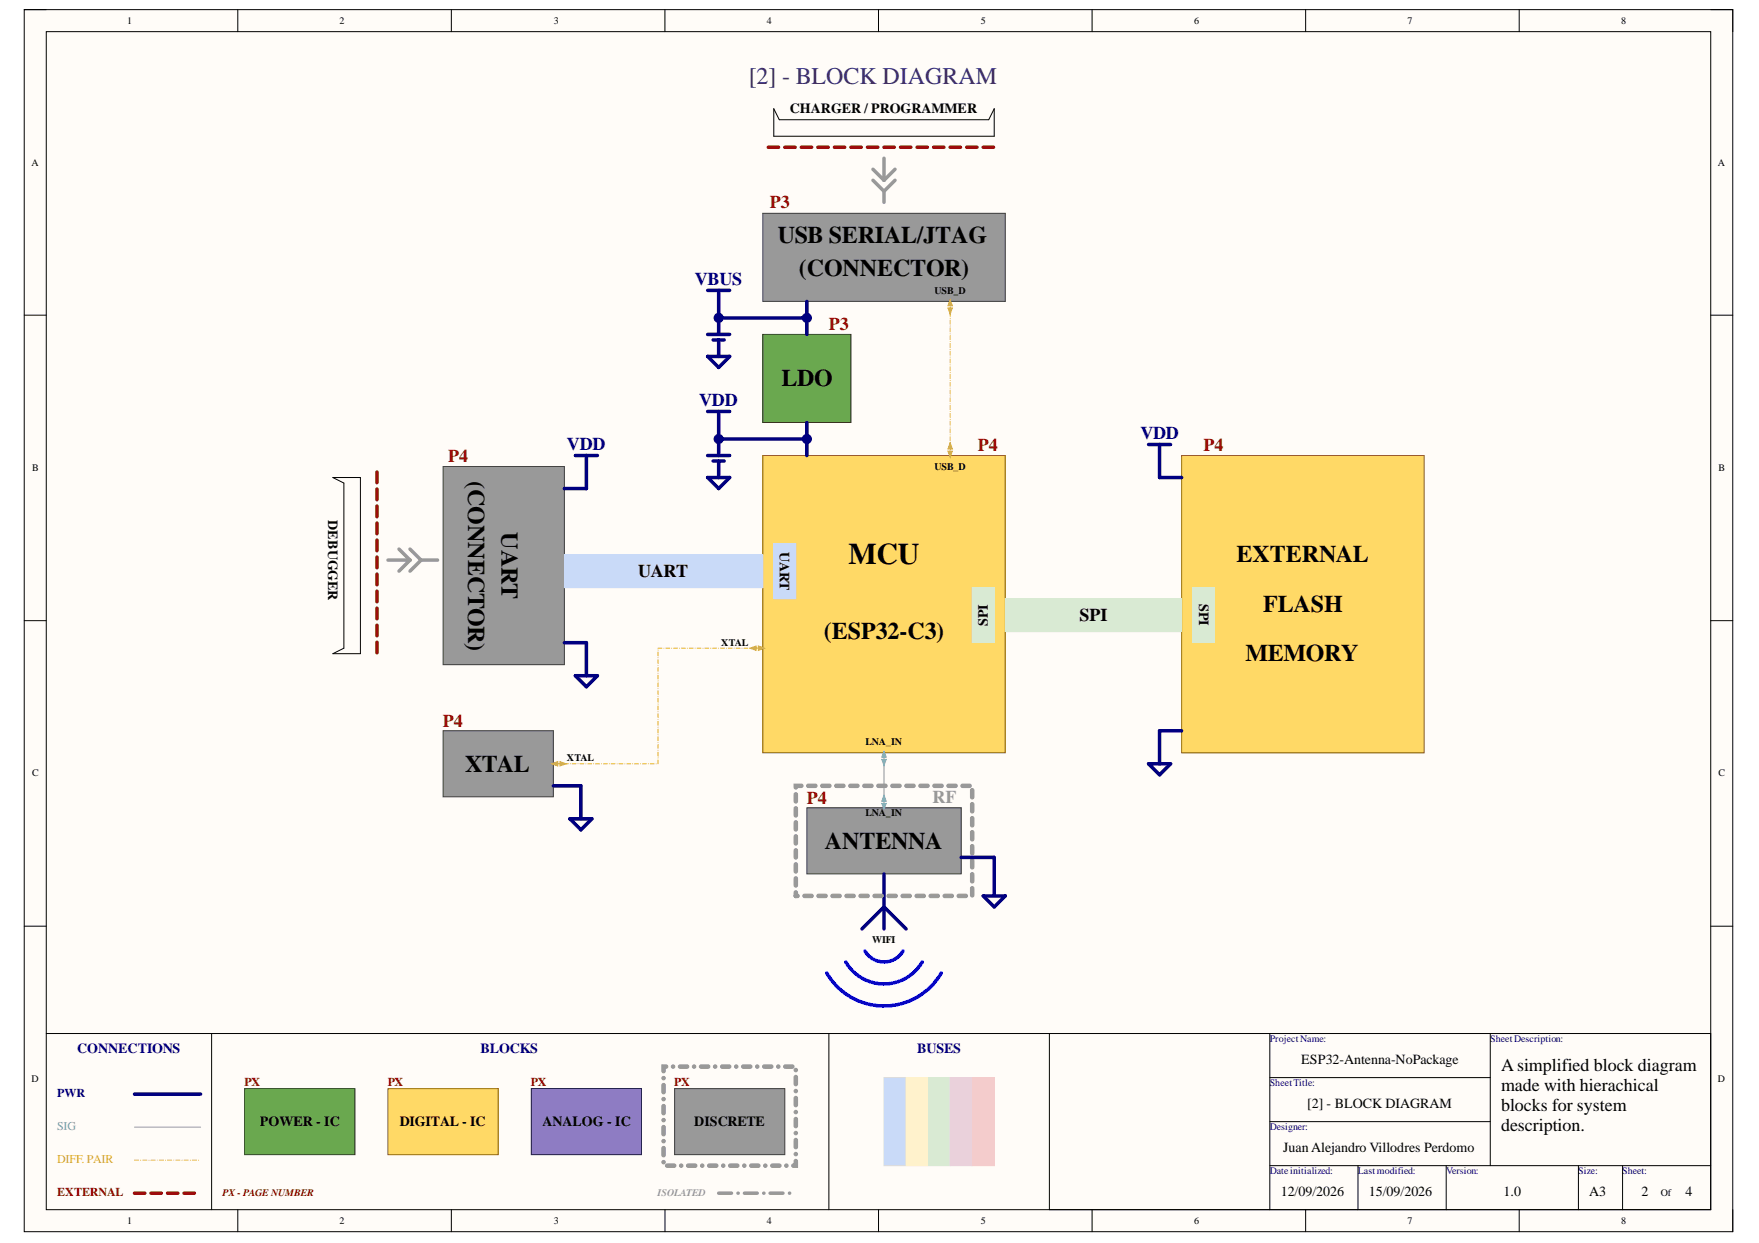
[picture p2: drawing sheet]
<svg xmlns="http://www.w3.org/2000/svg" width="297mm" height="210mm" viewBox="0 0 297 210" stroke-linecap="round" stroke-linejoin="round" font-family="sans-serif">
<path d="M4.1 1.6h288.5v206.4h-288.5z" fill-rule="evenodd" fill="#fffcf8"/>
<path d="M4.1 1.6h288.5v206.4h-288.5z" fill="none" stroke="#000" stroke-width=".17"/>
<path d="M7.8 5.3h281.1v199h-281.1z" fill-rule="evenodd" fill="#fffcf8"/>
<g fill="none" stroke="#000" stroke-width=".17">
<path d="M4.1 1.6h3.7M7.8 5.3h281.1v199h-281.1zM40.2 1.6v3.7M76.2 1.6v3.7M112.3 1.6v3.7M148.3 1.6v3.7M184.4 1.6v3.7M220.5 1.6v3.7M256.5 1.6v3.7M288.9 1.6h3.7v3.7M4.1 53.2h3.7M288.9 53.2h3.7"/>
<path d="M4.1 104.8h3.7M288.9 104.8h3.7M4.1 156.4h3.7M288.9 156.4h3.7M7.8 174.5h281.1v29.8h-111.7v-29.8M35.7 174.5v29.8M140 174.5v29.8M214.4 174.5v29.8M251.7 174.5v22.3M214.4 196.8h74.5M214.4 189.4h37.3M214.4 182h37.3"/>
<path d="M229.3 196.8v7.5M244.2 196.8v7.5M266.5 196.8v7.5M274 196.8v7.5M40.2 204.3v3.7M76.2 204.3v3.7M112.3 204.3v3.7M148.4 204.3v3.7M184.4 204.3v3.7M220.5 204.3v3.7M256.5 204.3v3.7M292.6 204.3v3.7"/>
</g>
<path d="M149.3 182h3.7v14.8h-3.7z" fill-rule="evenodd" fill="#c9daf8"/>
<path d="M149.3 182h3.7v14.8h-3.7z" fill="none" stroke="#d0e0e3" stroke-width=".17"/>
<path d="M153 182h3.7v14.8h-3.7z" fill-rule="evenodd" fill="#fff2cc"/>
<path d="M153 182h3.7v14.8h-3.7z" fill="none" stroke="#fff2cc" stroke-width=".17"/>
<path d="M156.7 182h3.7v14.8h-3.7z" fill-rule="evenodd" fill="#d9ead3"/>
<path d="M156.7 182h3.7v14.8h-3.7z" fill="none" stroke="#d9ead3" stroke-width=".17"/>
<path d="M160.4 182h3.8v14.8h-3.8z" fill-rule="evenodd" fill="#ead1dc"/>
<path d="M160.4 182h3.8v14.8h-3.8z" fill="none" stroke="#ead1dc" stroke-width=".17"/>
<path d="M164.2 182h3.7v14.8h-3.7z" fill-rule="evenodd" fill="#f4cccc"/>
<path d="M164.2 182h3.7v14.8h-3.7z" fill="none" stroke="#f4cccc" stroke-width=".17"/>
<path d="M65.5 183.8h18.6v11.2h-18.6z" fill-rule="evenodd" fill="#ffd966"/>
<path d="M65.5 183.8h18.6v11.2h-18.6z" fill="none" stroke="#7f6000" stroke-width=".17"/>
<path d="M89.7 183.8h18.6v11.2h-18.6z" fill-rule="evenodd" fill="#8e7cc3"/>
<path d="M89.7 183.8h18.6v11.2h-18.6z" fill="none" stroke="#20124d" stroke-width=".17"/>
<path d="M113.9 183.8h18.6v11.2h-18.6z" fill-rule="evenodd" fill="#999"/>
<path d="M113.9 183.8h18.6v11.2h-18.6z" fill="none" stroke="#434343" stroke-width=".17"/>
<path d="M22.7 184.8h11.2" fill="none" stroke="#000080" stroke-width=".59"/>
<path d="M22.7 190.3h11.2" fill="none" stroke="#76a5af" stroke-width=".17"/>
<path d="M22.7 201.5h1.8M25.5 201.5h1.7M28.3 201.5h1.7M31.1 201.5h1.7" fill="none" stroke="#980000" stroke-width=".59"/>
<path d="M41.3 183.8h18.6v11.2h-18.6z" fill-rule="evenodd" fill="#6aa84f"/>
<path d="M41.3 183.8h18.6v11.2h-18.6z" fill="none" stroke="#274e13" stroke-width=".17"/>
<g fill="none" stroke="#e69138" stroke-width=".17">
<path d="M22.7 195.9h.7M23.8 195.9h.1M24.1 195.9h.7M25.2 195.9h.1M25.5 195.9h.7M26.5 195.9h.1M26.9 195.9h.7M27.9 195.9h.1M28.3 195.9h.7M29.3 195.9h.1M29.7 195.9h.7M30.7 195.9h.1"/>
<path d="M31.1 195.9h.7M32.1 195.9h.1M32.5 195.9h.7M33.5 195.9h.1"/>
</g>
<path d="M111.8 196.3a.3 .3 0 0 1 .6 0 .3 .3 0 0 1-.6 0zM111.9 193.6a.3 .3 0 0 1 .5 .3v1.2a.3 .3 0 0 1-.3 .3 .3 .3 0 0 1-.3-.3v-1.2zM111.8 192.7a.3 .3 0 0 1 .6 0 .3 .3 0 0 1-.6 0zM111.8 190.2a.3 .3 0 0 1 .3-.1 .3 .3 0 0 1 .3 .2v1.2a.3 .3 0 0 1-.3 .3 .3 .3 0 0 1-.3-.3zM111.8 189.2a.3 .3 0 0 1 .6 0 .3 .3 0 0 1-.6 0zM111.8 186.6a.3 .3 0 0 1 .3-.1 .3 .3 0 0 1 .3 .3v1.2a.3 .3 0 0 1-.3 .3 .3 .3 0 0 1-.3-.3zM111.8 185.6a.3 .3 0 0 1 .6 0 .3 .3 0 0 1-.6 0zM111.8 183.1a.3 .3 0 0 1 .3-.1 .3 .3 0 0 1 .3 .2v1.2a.3 .3 0 0 1-.3 .3 .3 .3 0 0 1-.3-.3zM111.8 182.1a.3 .3 0 0 1 .6 0 .3 .3 0 0 1-.6 0zM111.8 179.8h.7a.3 .3 0 0 1 .3 .3 .3 .3 0 0 1-.3 .3h-.4l.3-.3v.8a.3 .3 0 0 1-.3 .3 .3 .3 0 0 1-.3-.3zM113.4 180.1a.3 .3 0 0 1 .6 0 .3 .3 0 0 1-.6 0zM114.6 180l.2-.2h1.2a.3 .3 0 0 1 .3 .3 .3 .3 0 0 1-.3 .3h-1.2a.3 .3 0 0 1-.2-.4zM116.9 180.1a.3 .3 0 0 1 .6 0 .3 .3 0 0 1-.6 0zM118.1 180l.3-.2h1.2a.3 .3 0 0 1 .3 .3 .3 .3 0 0 1-.3 .3h-1.2a.3 .3 0 0 1-.3-.4zM120.5 180.1a.3 .3 0 0 1 .6 0 .3 .3 0 0 1-.6 0zM121.7 180l.3-.2h1.1a.3 .3 0 0 1 .3 .3 .3 .3 0 0 1-.3 .3h-1.1a.3 .3 0 0 1-.3-.4zM124 180.1a.3 .3 0 0 1 .6 0 .3 .3 0 0 1-.6 0zM125.3 180l.2-.2h1.2a.3 .3 0 0 1 .3 .3 .3 .3 0 0 1-.3 .3h-1.2a.3 .3 0 0 1-.2-.4zM127.6 180.1a.3 .3 0 0 1 .6 0 .3 .3 0 0 1-.6 0zM128.8 180l.3-.2h1.1a.3 .3 0 0 1 .3 .3 .3 .3 0 0 1-.3 .3h-1.1a.3 .3 0 0 1-.3-.4zM131.1 180.1a.3 .3 0 0 1 .6 0 .3 .3 0 0 1-.6 0zM132.4 180l.2-.2h1.2a.3 .3 0 0 1 .3 .3 .3 .3 0 0 1-.3 .3h-1.2a.3 .3 0 0 1-.2-.4zM134.1 180.7a.3 .3 0 0 1 .6 0 .3 .3 0 0 1-.6 0zM134.1 181.7a.29 .29 0 0 1 .4-.1 .29 .29 0 0 1 .2 .3v1.2a.3 .3 0 0 1-.3 .3 .3 .3 0 0 1-.3-.3zM134.1 184.2a.3 .3 0 0 1 .6 0 .3 .3 0 0 1-.6 0zM134.1 185.3a.29 .29 0 0 1 .4-.2 .29 .29 0 0 1 .2 .3v1.2a.3 .3 0 0 1-.3 .3 .3 .3 0 0 1-.3-.3zM134.1 187.8a.3 .3 0 0 1 .6 0 .3 .3 0 0 1-.6 0zM134.1 188.8a.29 .29 0 0 1 .4-.1 .29 .29 0 0 1 .2 .3v1.2a.3 .3 0 0 1-.3 .3 .3 .3 0 0 1-.3-.3zM134.1 191.3a.3 .3 0 0 1 .6 0 .3 .3 0 0 1-.6 0zM134.1 192.4a.29 .29 0 0 1 .4-.2 .29 .29 0 0 1 .2 .3v1.2a.3 .3 0 0 1-.3 .3 .3 .3 0 0 1-.3-.3zM134.1 194.9a.3 .3 0 0 1 .6 0 .3 .3 0 0 1-.6 0zM134.1 195.9a.29 .29 0 0 1 .4-.1 .29 .29 0 0 1 .2 .3v1h-.7a.3 .3 0 0 1-.3-.3 .3 .3 0 0 1 .3-.3h.4l-.3 .3zM132.5 196.8a.3 .3 0 0 1 .6 0 .3 .3 0 0 1-.6 0zM130.2 196.7l.2-.2h1.2a.3 .3 0 0 1 .3 .3 .3 .3 0 0 1-.3 .3h-1.2a.29 .29 0 0 1-.2-.4zM128.9 196.8a.3 .3 0 0 1 .6 0 .3 .3 0 0 1-.6 0zM126.7 196.6l1.4-.1a.3 .3 0 0 1 .3 .3 .3 .3 0 0 1-.3 .3h-1.2a.29 .29 0 0 1-.3-.2 .29 .29 0 0 1 .1-.3zM125.4 196.8a.3 .3 0 0 1 .6 0 .3 .3 0 0 1-.6 0zM123.2 196.6l1.3-.1a.3 .3 0 0 1 .3 .3 .3 .3 0 0 1-.3 .3h-1.2a.29 .29 0 0 1-.3-.2 .29 .29 0 0 1 .2-.3zM121.8 196.8a.3 .3 0 0 1 .6 0 .3 .3 0 0 1-.6 0zM119.6 196.6l1.4-.1a.3 .3 0 0 1 .2 .3 .3 .3 0 0 1-.2 .3h-1.2a.29 .29 0 0 1-.3-.2 .29 .29 0 0 1 .1-.3zM118.3 196.8a.3 .3 0 0 1 .6 0 .3 .3 0 0 1-.6 0zM116.1 196.6l1.3-.1a.3 .3 0 0 1 .3 .3 .3 .3 0 0 1-.3 .3h-1.2a.29 .29 0 0 1-.3-.2 .29 .29 0 0 1 .2-.3zM114.7 196.8a.3 .3 0 0 1 .6 0 .3 .3 0 0 1-.6 0zM112.5 196.6l1.3-.1a.3 .3 0 0 1 .3 .3 .3 .3 0 0 1-.3 .3h-1.1a.29 .29 0 0 1-.3-.2 .29 .29 0 0 1 .1-.3z" fill="#999" stroke="#999" stroke-width=".17"/>
<path d="M121.4 201.5h2.1M124.6 201.5h.1M125.7 201.5h2.2M129 201.5h.1M130 201.5h2.2M133.3 201.5h.1" fill="none" stroke="#999" stroke-width=".59"/>
<path d="M128.8 76.9h41v50.2h-41z" fill-rule="evenodd" fill="#ffd966"/>
<path d="M128.8 76.9h41v50.2h-41z" fill="none" stroke="#7f6000" stroke-width=".17"/>
<path d="M199.5 76.9h41v50.2h-41z" fill-rule="evenodd" fill="#ffd966"/>
<path d="M199.5 76.9h41v50.2h-41z" fill="none" stroke="#7f6000" stroke-width=".17"/>
<path d="M128.8 36h41v14.9h-41z" fill-rule="evenodd" fill="#999"/>
<path d="M128.8 36h41v14.9h-41z" fill="none" stroke="#434343" stroke-width=".17"/>
<path d="M128.8 56.5h14.9v14.8h-14.9z" fill-rule="evenodd" fill="#6aa84f"/>
<path d="M128.8 56.5h14.9v14.8h-14.9z" fill="none" stroke="#274e13" stroke-width=".17"/>
<path d="M74.8 78.8h20.5v33.4h-20.5z" fill-rule="evenodd" fill="#999"/>
<path d="M74.8 78.8h20.5v33.4h-20.5z" fill="none" stroke="#434343" stroke-width=".17"/>
<path d="M74.8 123.4h18.6v11.2h-18.6z" fill-rule="evenodd" fill="#999"/>
<path d="M74.8 123.4h18.6v11.2h-18.6z" fill="none" stroke="#434343" stroke-width=".17"/>
<path d="M136.2 136.4h26.1v11.2h-26.1z" fill-rule="evenodd" fill="#999"/>
<path d="M136.2 136.4h26.1v11.2h-26.1z" fill="none" stroke="#434343" stroke-width=".17"/>
<path d="M164.2 99.2h3.7v9.3h-3.7z" fill-rule="evenodd" fill="#d9ead3"/>
<path d="M164.2 99.2h3.7v9.3h-3.7z" fill="none" stroke="#d9ead3" stroke-width=".17"/>
<path d="M169.8 101.1h29.7v5.6h-29.7z" fill-rule="evenodd" fill="#d9ead3"/>
<path d="M169.8 101.1h29.7v5.6h-29.7z" fill="none" stroke="#d9ead3" stroke-width=".17"/>
<path d="M201.4 99.2h3.7v9.3h-3.7z" fill-rule="evenodd" fill="#d9ead3"/>
<path d="M201.4 99.2h3.7v9.3h-3.7z" fill="none" stroke="#d9ead3" stroke-width=".17"/>
<path d="M149.3 127.1v1.9" fill="none" stroke="#76a5af" stroke-width=".17"/>
<path d="M149.3 126.8l.4 1.1h-.8z" fill="#76a5af"/>
<path d="M149.3 126.8l.4 1.1h-.8z" fill="none" stroke="#76a5af" stroke-width=".17"/>
<path d="M148.9 128.2h.8l-.4 1.1z" fill="#76a5af"/>
<path d="M148.9 128.2h.8l-.4 1.1z" fill="none" stroke="#76a5af" stroke-width=".17"/>
<g fill="none" stroke="#e69138" stroke-width=".17">
<path d="M111.1 109.8h.1M111.1 110.1v.7M111.1 111.1h.1M111.1 111.4v.7M111.1 112.4h.1M111.1 112.7v.7M111.1 113.7h.1M111.1 114v.7M111.1 115h.1M111.1 115.3v.7M111.1 116.3h.1M111.1 116.6v.7"/>
<path d="M111.1 117.6h.1M111.1 117.9v.7M111.1 118.9h.1M111.1 119.2v.7M111.1 109.5h.7M112.1 109.5h.1M112.4 109.5h.7M113.4 109.5h.1M113.8 109.5h.6M114.7 109.5h.1M115.1 109.5h.6M116.1 109.5h.1"/>
<path d="M116.4 109.5h.7M117.4 109.5h.1M117.7 109.5h.7M118.7 109.5h.1M119 109.5h.7M120 109.5h.1M120.4 109.5h.6M121.3 109.5h.1M121.7 109.5h.6M122.7 109.5h.1M123 109.5h.6M124 109.5h.1"/>
<path d="M124.3 109.5h.7M125.3 109.5h.1M125.6 109.5h.7M126.6 109.5h.1M95.3 129h.7M96.3 129h.1M96.6 129h.7M97.6 129h.1M97.9 129h.7M98.9 129h.1M99.3 129h.6M100.2 129h.1"/>
<path d="M100.6 129h.6M101.6 129h.1M101.9 129h.6M102.9 129h.1M103.2 129h.7M104.2 129h.1M104.5 129h.7M105.5 129h.1M105.8 129h.7M106.8 129h.1M107.2 129h.6M108.2 129h.1"/>
<path d="M108.5 129h.6M109.5 129h.1M109.8 129h.7M110.8 129h.1M111.1 120.2h.1M111.1 120.5v.7M111.1 121.5h.1M111.1 121.8v.7M111.1 122.8h.1M111.1 123.1v.7M111.1 124.1h.1M111.1 124.4v.7"/>
<path d="M111.1 125.4h.1M111.1 125.7v.7M111.1 126.7h.1M111.1 127v.7M111.1 128h.1M111.1 128.3v.7"/>
</g>
<path d="M130.7 91.8h3.7v9.3h-3.7z" fill-rule="evenodd" fill="#c9daf8"/>
<path d="M130.7 91.8h3.7v9.3h-3.7z" fill="none" stroke="#c9daf8" stroke-width=".17"/>
<path d="M95.3 93.7h33.5v5.5h-33.5z" fill-rule="evenodd" fill="#c9daf8"/>
<path d="M95.3 93.7h33.5v5.5h-33.5z" fill="none" stroke="#c9daf8" stroke-width=".17"/>
<path d="M149.3 129v7.4" fill="none" stroke="#76a5af" stroke-width=".17"/>
<path d="M148.9 135.7h.8l-.4 1z" fill="#76a5af"/>
<path d="M148.9 135.7h.8l-.4 1z" fill="none" stroke="#76a5af" stroke-width=".17"/>
<path d="M149.3 134.3l.4 1h-.8z" fill="#76a5af"/>
<path d="M149.3 134.3l.4 1h-.8z" fill="none" stroke="#76a5af" stroke-width=".17"/>
<path d="M121.4 53.7h14.8M136.2 50.9v5.6M136.2 71.3v5.6M145.6 156.9l3.7-3.7 3.7 3.7M149.3 147.6v9.3" fill="none" stroke="#000080" stroke-width=".59"/>
<path d="M139.6 164.3a11.2 11.2 0 0 0 19.4 0M142.8 162.4a7.5 7.5 0 0 0 12.9 0M152.5 160.6a3.7 3.7 0 0 1-6.4 0" fill="none" stroke="#00f" stroke-width=".59"/>
<path d="M134.1 150.6a.3 .3 0 0 1 .4-.2 .3 .3 0 0 1 .2 .3v.6a.3 .3 0 0 1-.3 .3 .3 .3 0 0 1-.3-.3zM134.1 148.2a.3 .3 0 0 1 .4-.2 .3 .3 0 0 1 .2 .3v1.2a.3 .3 0 0 1-.3 .3 .3 .3 0 0 1-.3-.3zM134.1 145.8a.3 .3 0 0 1 .4-.1 .3 .3 0 0 1 .2 .3v1.2a.3 .3 0 0 1-.3 .2 .3 .3 0 0 1-.3-.2zM134.1 143.5a.3 .3 0 0 1 .4-.2 .3 .3 0 0 1 .2 .3v1.2a.3 .3 0 0 1-.3 .3 .3 .3 0 0 1-.3-.3zM134.1 141.1a.3 .3 0 0 1 .4-.1 .3 .3 0 0 1 .2 .2v1.2a.3 .3 0 0 1-.3 .3 .3 .3 0 0 1-.3-.3zM134.1 138.7a.3 .3 0 0 1 .4-.1 .3 .3 0 0 1 .2 .3v1.2a.3 .3 0 0 1-.3 .3 .3 .3 0 0 1-.3-.3zM134.1 136.4a.3 .3 0 0 1 .4-.2 .3 .3 0 0 1 .2 .3v1.2a.3 .3 0 0 1-.3 .3 .3 .3 0 0 1-.3-.3zM134.1 134a.3 .3 0 0 1 .4-.1 .3 .3 0 0 1 .2 .2v1.2a.3 .3 0 0 1-.3 .3 .3 .3 0 0 1-.3-.3zM134.1 132.4h1.2a.3 .3 0 0 1 .3 .3 .3 .3 0 0 1-.3 .3h-.9l.3-.3v.3a.3 .3 0 0 1-.3 .3 .3 .3 0 0 1-.3-.3zM136.2 132.6l.3-.2h1.2a.3 .3 0 0 1 .3 .3 .3 .3 0 0 1-.3 .3h-1.2a.3 .3 0 0 1-.3-.4zM138.6 132.6l.3-.2h1.2a.3 .3 0 0 1 .2 .3 .3 .3 0 0 1-.2 .3h-1.2a.3 .3 0 0 1-.3-.4zM141 132.6l.2-.2h1.2a.3 .3 0 0 1 .3 .3 .3 .3 0 0 1-.3 .3h-1.2a.3 .3 0 0 1-.2-.4zM143.3 132.6l.3-.2h1.2a.3 .3 0 0 1 .3 .3 .3 .3 0 0 1-.3 .3h-1.2a.3 .3 0 0 1-.3-.4zM145.7 132.6l.3-.2h1.2a.3 .3 0 0 1 .3 .3 .3 .3 0 0 1-.3 .3h-1.2a.3 .3 0 0 1-.3-.4zM148.1 132.6l.2-.2h1.2a.3 .3 0 0 1 .3 .3 .3 .3 0 0 1-.3 .3h-1.2a.3 .3 0 0 1-.2-.4zM150.5 132.6l.2-.2h1.2a.3 .3 0 0 1 .3 .3 .3 .3 0 0 1-.3 .3h-1.2a.3 .3 0 0 1-.2-.4zM152.8 132.6l.3-.2h1.2a.3 .3 0 0 1 .3 .3 .3 .3 0 0 1-.3 .3h-1.2a.3 .3 0 0 1-.3-.4zM155.2 132.6l.2-.2h1.2a.3 .3 0 0 1 .3 .3 .3 .3 0 0 1-.3 .3h-1.2a.3 .3 0 0 1-.2-.4zM157.6 132.6l.2-.2h1.2a.3 .3 0 0 1 .3 .3 .3 .3 0 0 1-.3 .3h-1.2a.3 .3 0 0 1-.2-.4zM159.9 132.6l.3-.2h1.2a.3 .3 0 0 1 .3 .3 .3 .3 0 0 1-.3 .3h-1.2a.3 .3 0 0 1-.3-.4zM162.3 132.6l.2-.2h1.2a.3 .3 0 0 1 .3 .3 .3 .3 0 0 1-.3 .3h-1.2a.3 .3 0 0 1-.2-.4zM163.9 133.3a.3 .3 0 0 1 .3-.1 .3 .3 0 0 1 .3 .2v1.2a.3 .3 0 0 1-.3 .3 .3 .3 0 0 1-.3-.3zM163.9 135.7a.3 .3 0 0 1 .3-.2 .3 .3 0 0 1 .3 .3v1.2a.3 .3 0 0 1-.3 .3 .3 .3 0 0 1-.3-.3zM163.9 138a.3 .3 0 0 1 .3-.1 .3 .3 0 0 1 .3 .3v1.2a.3 .3 0 0 1-.3 .3 .3 .3 0 0 1-.3-.3zM163.9 140.4a.3 .3 0 0 1 .3-.1 .3 .3 0 0 1 .3 .2v1.2a.3 .3 0 0 1-.3 .3 .3 .3 0 0 1-.3-.3zM163.9 142.8a.3 .3 0 0 1 .3-.2 .3 .3 0 0 1 .3 .3v1.2a.3 .3 0 0 1-.3 .3 .3 .3 0 0 1-.3-.3zM163.9 145.1a.3 .3 0 0 1 .3-.1 .3 .3 0 0 1 .3 .3v1.2a.3 .3 0 0 1-.3 .3 .3 .3 0 0 1-.3-.3zM163.9 147.5a.3 .3 0 0 1 .3-.1 .3 .3 0 0 1 .3 .2v1.2a.3 .3 0 0 1-.3 .3 .3 .3 0 0 1-.3-.3zM163.9 149.9a.3 .3 0 0 1 .3-.2 .3 .3 0 0 1 .3 .3v1.2a.3 .3 0 0 1-.3 .3 .3 .3 0 0 1-.3-.3zM161.7 151.1l.2-.1h1.2a.3 .3 0 0 1 .3 .3 .3 .3 0 0 1-.3 .3h-1.2a.3 .3 0 0 1-.2-.5zM159.3 151.1l.2-.1h1.2a.3 .3 0 0 1 .3 .3 .3 .3 0 0 1-.3 .3h-1.2a.3 .3 0 0 1-.2-.5zM156.9 151.1l.3-.1h1.2a.3 .3 0 0 1 .3 .3 .3 .3 0 0 1-.3 .3h-1.2a.3 .3 0 0 1-.3-.5zM154.5 151.1l.3-.1h1.2a.3 .3 0 0 1 .3 .3 .3 .3 0 0 1-.3 .3h-1.2a.3 .3 0 0 1-.3-.5zM152.2 151.1l.2-.1h1.2a.3 .3 0 0 1 .3 .3 .3 .3 0 0 1-.3 .3h-1.2a.3 .3 0 0 1-.2-.5zM149.8 151.1l.3-.1h1.2a.3 .3 0 0 1 .2 .3 .3 .3 0 0 1-.2 .3h-1.2a.3 .3 0 0 1-.3-.5zM147.4 151.1l.3-.1h1.2a.3 .3 0 0 1 .3 .3 .3 .3 0 0 1-.3 .3h-1.2a.3 .3 0 0 1-.3-.5zM145.1 151.1l.2-.1h1.2a.3 .3 0 0 1 .3 .3 .3 .3 0 0 1-.3 .3h-1.2a.3 .3 0 0 1-.2-.5zM142.7 151.1l.3-.1h1.1a.3 .3 0 0 1 .3 .3 .3 .3 0 0 1-.3 .3h-1.1a.3 .3 0 0 1-.3-.5zM140.3 151.1l.3-.1h1.2a.3 .3 0 0 1 .3 .3 .3 .3 0 0 1-.3 .3h-1.2a.3 .3 0 0 1-.3-.5zM138 151.1l.2-.1h1.2a.3 .3 0 0 1 .3 .3 .3 .3 0 0 1-.3 .3h-1.2a.3 .3 0 0 1-.2-.5zM135.6 151.1l.3-.1h1.1a.3 .3 0 0 1 .3 .3 .3 .3 0 0 1-.3 .3h-1.1a.3 .3 0 0 1-.3-.5zM134.1 151.1l.6-.1a.3 .3 0 0 1 .3 .3 .3 .3 0 0 1-.3 .3h-.3a.3 .3 0 0 1-.3-.5z" fill="#999" stroke="#999" stroke-width=".17"/>
<circle cx="136.3" cy="53.7" r=".56" fill="#000080"/>
<circle cx="136.3" cy="53.7" r=".56" fill="none" stroke="#000080" stroke-width=".59"/>
<circle cx="121.4" cy="53.7" r=".56" fill="#000080"/>
<g fill="none" stroke="#000080" stroke-width=".59">
<path d="M119.5 49h3.7M121.4 49v4.7M121.4 74.1h14.8"/>
<circle cx="121.4" cy="53.7" r=".56"/>
</g>
<circle cx="136.3" cy="74.1" r=".56" fill="#000080"/>
<circle cx="136.3" cy="74.1" r=".56" fill="none" stroke="#000080" stroke-width=".59"/>
<circle cx="121.4" cy="74.1" r=".56" fill="#000080"/>
<g fill="none" stroke="#000080" stroke-width=".59">
<path d="M121.4 53.7v2.8M119.5 69.5h3.7M119.5 60.2h3.7l-1.8 1.8zM121.4 69.5v7.4M119.5 80.6h3.7l-1.8 1.9z"/>
<circle cx="121.4" cy="74.1" r=".56"/>
</g>
<g fill="none" stroke="#e69138" stroke-width=".17">
<path d="M160.4 52.8v.6M160.4 53.7v.1M160.4 54.1v.6M160.4 55.1h.1M160.4 55.4v.6M160.4 56.4h.1M160.4 56.7v.6M160.4 57.7h.1M160.4 58v.7M160.4 59h.1M160.4 59.3v.7M160.4 60.3h.1"/>
<path d="M160.4 60.6v.7M160.4 61.6h.1M160.4 61.9v.7M160.4 62.9h.1M160.4 63.3v.6M160.4 64.2h.1M160.4 64.6v.6M160.4 65.5v.1M160.4 65.9v.6M160.4 66.9h.1M160.4 67.2v.6M160.4 68.2h.1"/>
<path d="M160.4 68.5v.7M160.4 69.5h.1M160.4 69.8v.7M160.4 70.8h.1M160.4 71.1v.7M160.4 72.1h.1M160.4 72.4v.7M160.4 73.4h.1M160.4 73.8v.6M160.4 74.7h.1M126.9 109.5h1.9"/>
</g>
<path d="M126.7 109.5l1-.4v.7z" fill="#e69138"/>
<path d="M126.7 109.5l1-.4v.7z" fill="none" stroke="#e69138" stroke-width=".17"/>
<path d="M128.1 109.1l1 .4-1 .3z" fill="#e69138"/>
<path d="M128.1 109.1l1 .4-1 .3zM93.4 129h1.9" fill="none" stroke="#e69138" stroke-width=".17"/>
<path d="M93.2 129l1-.4v.8z" fill="#e69138"/>
<path d="M93.2 129l1-.4v.8z" fill="none" stroke="#e69138" stroke-width=".17"/>
<path d="M94.6 128.6l1 .4-1 .4z" fill="#e69138"/>
<path d="M160.4 50.9v.6M160.4 51.8v.6M94.6 128.6l1 .4-1 .4z" fill="none" stroke="#e69138" stroke-width=".17"/>
<path d="M97.2 76.9h3.7M99 76.9v5.6h-3.7M95.3 108.5h3.7v5.6M97.2 114.1h3.7l-1.9 1.9z" fill="none" stroke="#000080" stroke-width=".59"/>
<path d="M160.4 50.6l.4 1h-.7z" fill="#e69138"/>
<path d="M160.4 50.6l.4 1h-.7z" fill="none" stroke="#e69138" stroke-width=".17"/>
<path d="M160.1 52h.7l-.4 1z" fill="#e69138"/>
<path d="M160.1 52h.7l-.4 1zM160.4 75.4v.6M160.4 76.3v.6" fill="none" stroke="#e69138" stroke-width=".17"/>
<path d="M160.1 76.2h.7l-.4 1z" fill="#e69138"/>
<path d="M160.1 76.2h.7l-.4 1z" fill="none" stroke="#e69138" stroke-width=".17"/>
<path d="M160.4 74.8l.4 1h-.7z" fill="#e69138"/>
<path d="M160.4 74.8l.4 1h-.7z" fill="none" stroke="#e69138" stroke-width=".17"/>
<g fill="none" stroke="#000080" stroke-width=".59">
<path d="M119.5 56.5h3.7M120.4 57.4h1.9M121.4 57.4v2.8M119.5 76.9h3.7M120.4 77.9h1.9M121.4 77.9v2.7M194 75.1h3.7M195.8 75.1v5.5h3.7M93.4 132.7h4.7v5.6M96.2 138.3h3.8l-1.9 1.8zM194 129h3.7l-1.9 1.8zM199.5 123.4h-3.7v5.6"/>
<path d="M162.3 144.8h5.6v6.5M166 151.3h3.8l-1.9 1.9z"/>
</g>
<g fill="none" stroke="#980000" stroke-width=".59">
<path d="M129.7 24.9h1.8M132.5 24.9h1.8M135.3 24.9h1.8M138.1 24.9h1.8M140.9 24.9h1.8M143.7 24.9h1.7M146.5 24.9h1.7M149.3 24.9h1.7M152.1 24.9h1.7M154.9 24.9h1.7M157.7 24.9h1.7M160.4 24.9h1.8"/>
<path d="M163.2 24.9h1.8M166 24.9h1.8M63.7 79.7v1.8M63.7 82.6v1.8M63.7 85.5v1.8M63.7 88.3v1.8M63.7 91.2v1.8M63.7 94.1v1.8M63.7 97v1.7M63.7 99.8v1.8M63.7 102.7v1.8M63.7 105.6v1.8"/>
<path d="M63.7 108.4v1.8"/>
</g>
<path d="M130.7 18.4l.9 1.8h35.4l.9-1.8v4.6h-37.2zM56.2 80.6h4.7v29.8h-4.7l1.9-.9v-27.9z" fill="none" stroke="#000" stroke-width=".17"/>
<path d="M147.4 28.6l1.9 1.8M147.4 30.4l1.9 1.9M149.3 26.7v3.7M149.3 32.3v1.9M151.1 28.6l-1.8 1.8M151.1 30.4l-1.8 1.9M65.5 94.6h3.7M67.4 92.7l1.8 1.9M69.2 94.6l-1.8 1.8M69.2 92.7l1.9 1.9M71.1 94.6h2.8M71.1 94.6l-1.9 1.8" fill="none" stroke="#999" stroke-width=".59"/>
<text font-size="5.1" x="143.3" y="95.3">MCU</text>
<text font-size="4.1" fill="#351c75" x="126.4" y="14.1">[2] - BLOCK DIAGRAM</text>
<g font-size="4.1">
<text x="131.4" y="41.1">USB SERIAL/JTAG</text>
<text x="134.9" y="46.6">(CONNECTOR)</text>
<text x="131.9" y="65.2">LDO</text>
<text x="208.8" y="95">EXTERNAL</text>
<text x="139.1" y="108">(ESP32-C3)</text>
<text x="213.3" y="103.3">FLASH</text>
<text x="210.4" y="111.7">MEMORY</text>
<text x="78.6" y="130.4">XTAL</text>
<text x="139.3" y="143.4">ANTENNA</text>
</g>
<g font-size="4">
<text x="79.1" y="81.2" transform="rotate(90 79.1 81.2)">(CONNECTOR)</text>
<text x="84.7" y="89.9" transform="rotate(90 84.7 89.9)">UART</text>
</g>
<g font-size="3" fill="#980000">
<text x="130" y="35.1">P3</text>
<text x="140" y="55.8">P3</text>
<text x="165.1" y="76.2">P4</text>
<text x="203.2" y="76.2">P4</text>
<text x="75.7" y="78.1">P4</text>
<text x="74.8" y="122.8">P4</text>
<text x="136.3" y="135.8">P4</text>
</g>
<g font-size="3" fill="#000080">
<text x="117.3" y="48.2">VBUS</text>
<text x="118.1" y="68.6">VDD</text>
<text x="95.7" y="76">VDD</text>
<text x="192.6" y="74.2">VDD</text>
</g>
<g font-size="3">
<text x="107.8" y="97.4">UART</text>
<text x="182.3" y="104.8">SPI</text>
<text x="253.5" y="180.9">Asimplified block diagram</text>
<text x="253.5" y="184.3">made with hierachical</text>
<text x="253.5" y="187.6">blocks for system</text>
<text x="253.5" y="190.9">description.</text>
</g>
<text font-size="3" fill="#999" x="157.5" y="135.6">RF</text>
<g font-size="2.4">
<text x="133.4" y="19.1">CHARGER / PROGRAMMER</text>
<text x="55.4" y="87.9" transform="rotate(90 55.4 87.9)">DEBUGGER</text>
<text x="131.7" y="93.2" transform="rotate(90 131.7 93.2)">UART</text>
<text x="166.8" y="105.7" transform="rotate(-90 166.8 105.7)">SPI</text>
<text x="202.5" y="102.1" transform="rotate(90 202.5 102.1)">SPI</text>
<text x="219.7" y="179.6">ESP32-Antenna-NoPackage</text>
<text x="43.9" y="190.2">POWER - IC</text>
<text x="67.5" y="190.2">DIGITAL - IC</text>
<text x="91.6" y="190.2">ANALOG - IC</text>
<text x="117.2" y="190.2">DISCRETE</text>
<text x="220.8" y="187">[2] - BLOCK DIAGRAM</text>
<text x="216.7" y="194.5">Juan Alejandro Villodres Perdomo</text>
<text x="216.3" y="201.9">12/09/2026</text>
<text x="231.2" y="201.9">15/09/2026</text>
<text x="253.9" y="201.9">1.0</text>
<text x="268.4" y="201.9">A3</text>
<text x="277.2" y="201.9">2</text>
<text x="284.6" y="201.9">4</text>
</g>
<g font-size="2.4" fill="#000080">
<text x="13" y="177.7">CONNECTIONS</text>
<text x="81.1" y="177.7">BLOCKS</text>
<text x="154.9" y="177.7">BUSES</text>
</g>
<text font-size="2" fill="#000080" x="9.6" y="185.2">PWR</text>
<g font-size="2" fill="#980000">
<text x="41.3" y="183.3">PX</text>
<text x="65.5" y="183.3">PX</text>
<text x="89.7" y="183.3">PX</text>
<text x="113.8" y="183.3">PX</text>
<text x="9.6" y="202">EXTERNAL</text>
</g>
<text font-size="2" fill="#76a5af" x="9.6" y="190.8">SIG</text>
<text font-size="2" fill="#e69138" x="9.6" y="196.4">DIFF. PAIR</text>
<g font-size="1.7">
<text x="21.5" y="4.1">1</text>
<text x="57.3" y="4.1">2</text>
<text x="93.5" y="4.1">3</text>
<text x="129.5" y="4.1">4</text>
<text x="165.6" y="4.1">5</text>
<text x="201.6" y="4.1">6</text>
<text x="237.7" y="4.1">7</text>
<text x="273.8" y="4.1">8</text>
<text x="5.3" y="28">A</text>
<text x="290.1" y="28">A</text>
<text x="157.8" y="49.6">USB_D</text>
<text x="5.4" y="79.6">B</text>
<text x="157.8" y="79.3">USB_D</text>
<text x="290.2" y="79.6">B</text>
<text x="121.8" y="109.1">XTAL</text>
<text x="146.2" y="125.8">LNA_IN</text>
<text x="5.4" y="131.1">C</text>
<text x="95.7" y="128.6">XTAL</text>
<text x="290.2" y="131.1">C</text>
<text x="146.2" y="137.9">LNA_IN</text>
<text x="147.3" y="159.2">WIFI</text>
<text x="5.3" y="182.7">D</text>
<text x="290.1" y="182.7">D</text>
<text x="280.5" y="202">Of</text>
<text x="21.5" y="206.6">1</text>
<text x="57.3" y="206.6">2</text>
<text x="93.5" y="206.6">3</text>
<text x="129.5" y="206.6">4</text>
<text x="165.6" y="206.6">5</text>
<text x="201.6" y="206.6">6</text>
<text x="237.7" y="206.6">7</text>
<text x="273.8" y="206.6">8</text>
</g>
<g font-size="1.7" fill="#000080">
<text x="214.4" y="176">ProjectName:</text>
<text x="251.6" y="176">SheetDescription:</text>
<text x="214.4" y="183.4">SheetTitle:</text>
<text x="214.4" y="190.8">Designer:</text>
<text x="214.4" y="198.3">Dateinitialized:</text>
<text x="229.3" y="198.3">Last modified:</text>
<text x="244.2" y="198.3">Version:</text>
<text x="266.5" y="198.3">Size:</text>
<text x="274" y="198.3">Sheet:</text>
</g>
<text font-size="1.7" fill="#980000" x="37.6" y="202">PX - PAGE NUMBER</text>
<text font-size="1.7" fill="#999" x="111.1" y="202">ISOLATED</text>
</svg>
